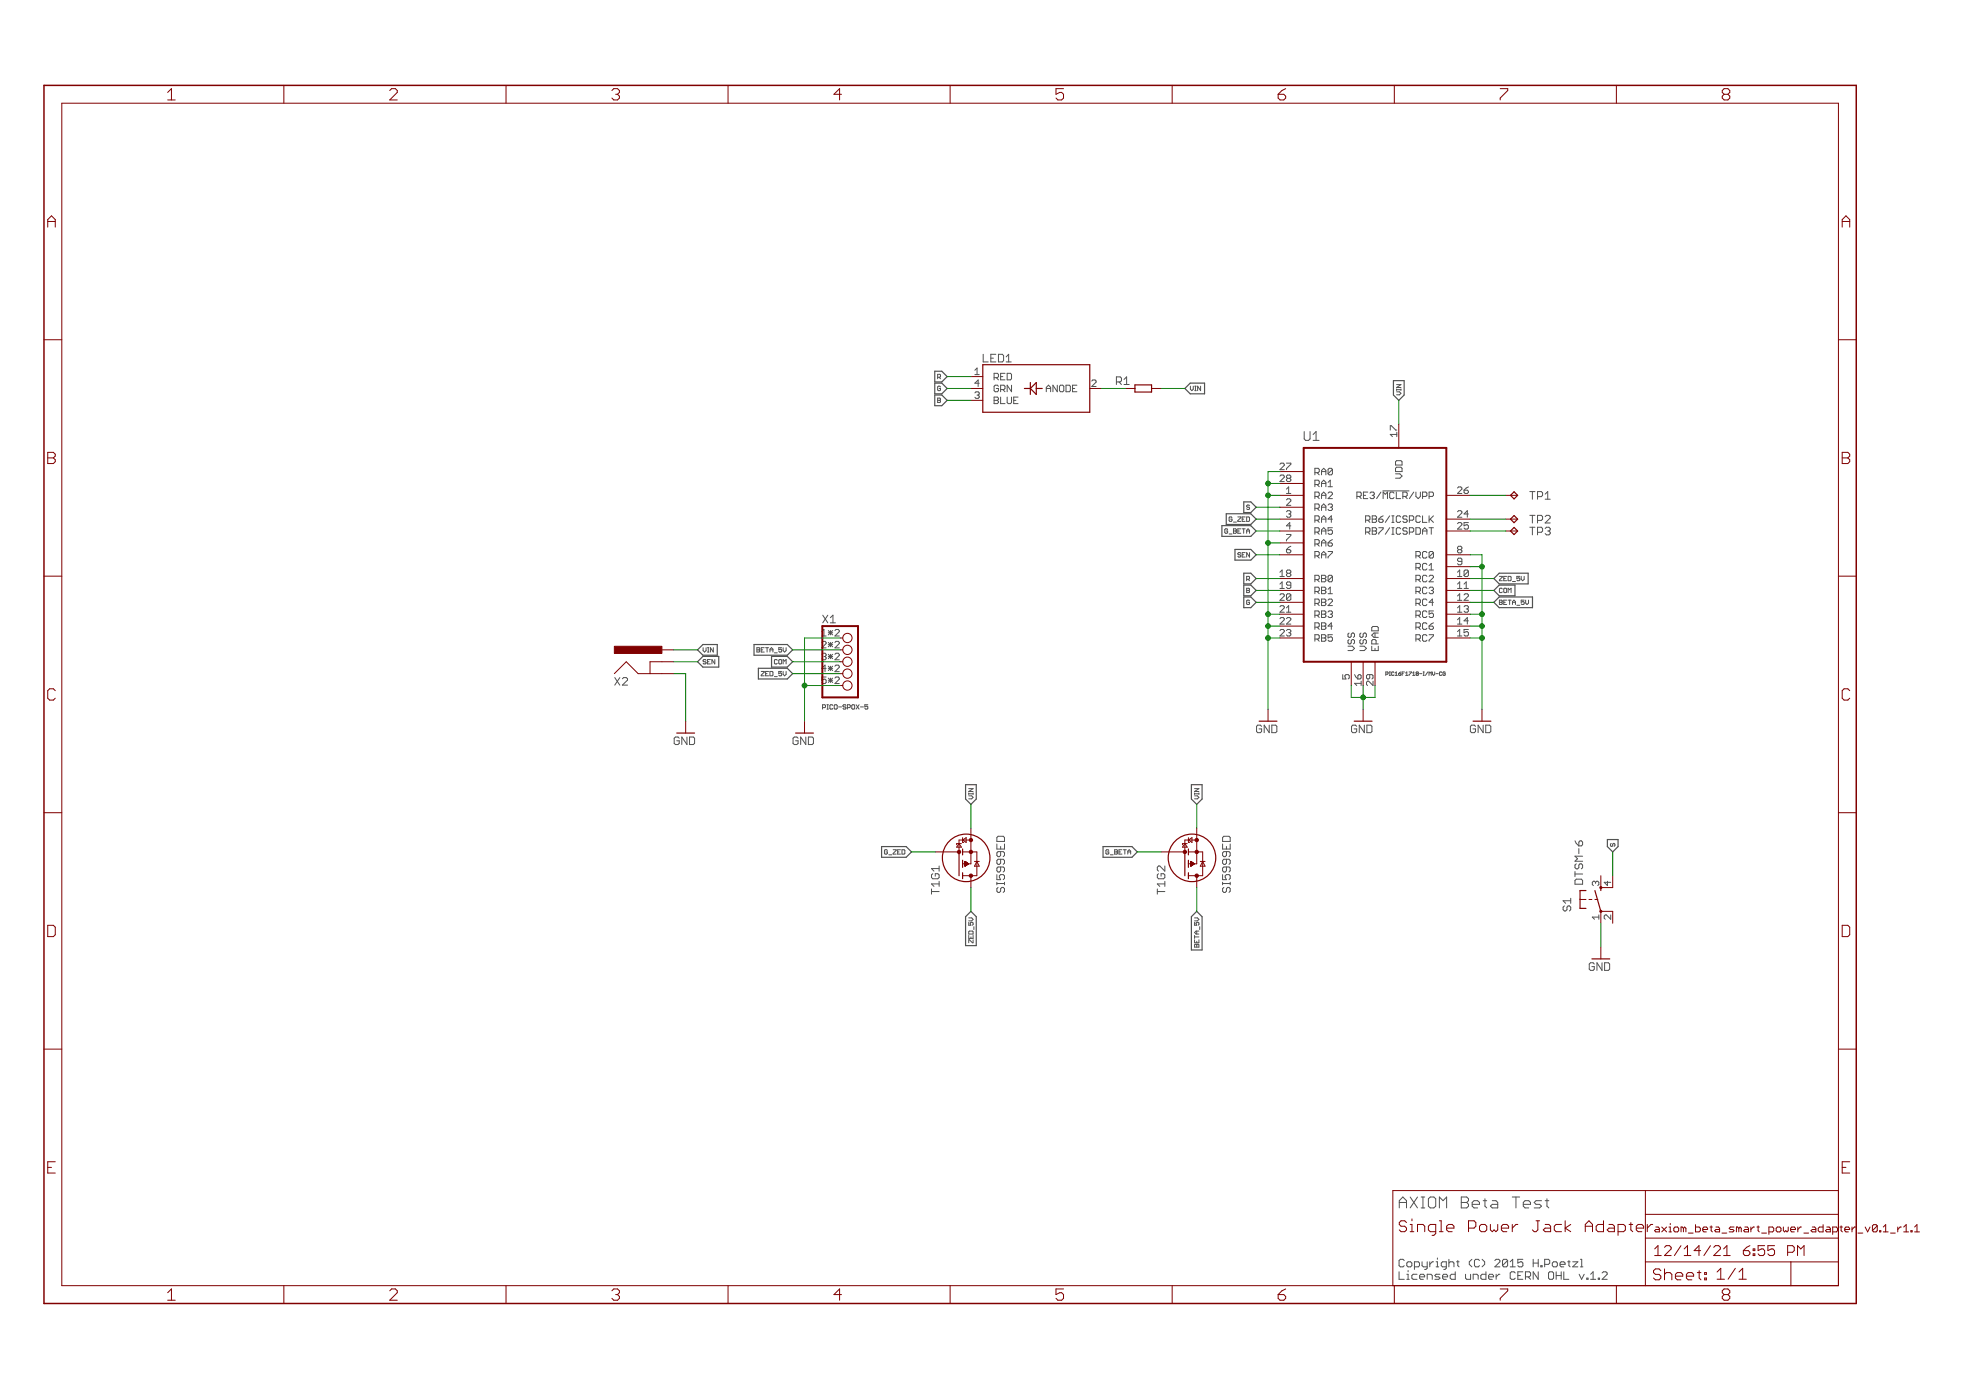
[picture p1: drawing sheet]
<svg xmlns="http://www.w3.org/2000/svg" width="420mm" height="297mm" viewBox="0 0 420 297" stroke-linecap="round" stroke-linejoin="round" font-family="sans-serif">
<g fill="none" stroke="#505050" stroke-width=".21">
<path d="M290 106.1h.7M290.7 105.2h-.7v1.4M295.5 104.9h5.6M325.7 123.2v.6l-.3 .3M326.7 128.2v.7l-.4 .3M184.8 150.6h.7M184.8 151.1l.3-.2 .4 .2v.3l-.5 .1M213.3 178.7h1.1l.3 .3v.8h-1.7v-.8zM261.3 179l.3-.3h1.1l.2 .3v.8h-1.6zM199.1 190.5h1.6M199.1 190v1.1M199.3 186.7l-.2 .3v.5l.2 .3h1.1l.3-.3v-.5l-.3-.3h-.5v.5"/>
<path d="M200.7 188.9h-1.6l.5 .5M200.7 185.1v1.1M200.7 188.3v1.1M200.7 185.6h-1.6l.5 .6M213 180.4v1h1.7v-1M213 186.9v1.1h.8l-.2-.8 .2-.3h.6l.3 .3v.5l-.3 .3M213 188.5v.6M213 188.8h1.7M213.3 189.6l-.3 .3v.5l.3 .3h.3l.2-.3v-.5l.3-.3h.3l.3 .3v.5l-.3 .3M213.8 182v.8l-.2 .3h-.3l-.3-.3v-.5l.3-.3h1.1l.3 .3v.5l-.3 .3M213.8 183.6v.8l-.2 .3h-.3l-.3-.3v-.5l.3-.3h1.1l.3 .3v.5l-.3 .3M213.8 185.3v.8l-.2 .3h-.3l-.3-.3v-.6l.3-.2h1.1l.3 .2v.6l-.3 .3"/>
<path d="M213.8 180.9v.5M214.7 188.5v.6M247.3 190.5h1.6M247.3 190v1.1M247.6 186.7l-.3 .3v.5l.3 .3h1.1l.2-.3v-.5l-.2-.3h-.6v.5M248.9 188.9h-1.6l.6 .5M248.9 185.1v1.1l-1-1.1h-.3l-.3 .2v.6l.3 .3M248.9 188.3v1.1M261.3 188.8h1.6M261.3 186.9v1.1h.8l-.3-.5v-.3l.3-.3h.6l.2 .3v.5l-.2 .3M261.3 180.4v1h1.6v-1M261.3 188.5v.6"/>
<path d="M261.6 189.6l-.3 .3v.5l.3 .3h.2l.3-.3v-.5l.3-.3h.3l.2 .3v.5l-.2 .3M262.1 185.3v.8l-.3 .3h-.2l-.3-.3v-.6l.3-.2h1.1l.2 .2v.6l-.2 .3M262.1 183.6v.8l-.3 .3h-.2l-.3-.3v-.5l.3-.3h1.1l.2 .3v.5l-.2 .3M262.1 182v.8l-.3 .3h-.2l-.3-.3v-.5l.3-.3h1.1l.2 .3v.5l-.2 .3M262.1 180.9v.5M262.9 188.5v.6M207 200.8v.7M207.2 200.8l.6 .7h.2v-.7M255.3 201.9v.5h.9v-.5M255.8 201.9v.5M342.7 271.8h.5l.3 .2v.3l-1.1 1.1h1.1"/>
</g>
<g fill="none" stroke="#505050" stroke-width=".25">
<path d="M199.8 79.3h1.5l1.1 1.2-1.1 1.1h-1.5zM199.8 81.9h1.5l1.1 1.1-1.1 1.2h-1.5zM199.8 84.4h1.5l1.1 1.2-1.1 1.1h-1.5zM253.2 83l1.2-1.1h3v2.3h-3zM297.8 81.3h2.3v3.1l-1.2 1.2-1.1-1.2zM261.1 112.3h6.2l1.2 1.2-1.2 1.1h-6.2zM262.1 109.8h5.2l1.2 1.1-1.2 1.2h-5.2zM263.9 117.4h3.4l1.2 1.2-1.2 1.1h-3.4zM265.8 107.3h1.5l1.2 1.1-1.2 1.1h-1.5zM150.2 137.7h3.1v2.3h-3.1l-1.1-1.1zM161.1 137.7h7.2l1.1 1.2-1.1 1.1h-7.2zM265.8 127.6h1.5l1.2 1.1-1.2 1.2h-1.5z"/>
<path d="M265.8 122.5h1.5l1.2 1.1-1.2 1.2h-1.5zM265.8 125h1.5l1.2 1.2-1.2 1.1h-1.5zM319.3 128.7l1.1-1.1h7.1v2.3h-7.1zM319.3 123.6l1.1-1.1h6.2v2.3h-6.2zM319.3 126.2l1.1-1.2h3.4v2.3h-3.4zM150.2 140.3h3.4v2.3h-3.4l-1.1-1.2zM162.1 142.8h6.2l1.1 1.2-1.1 1.1h-6.2zM164.9 140.3h3.4l1.1 1.1-1.1 1.2h-3.4zM206.4 167.7h2.2v3.1l-1.1 1.1-1.1-1.1zM254.6 167.7h2.3v3.1l-1.1 1.1-1.2-1.1zM343.5 179.4h2.3v1.5l-1.1 1.2-1.2-1.2zM188.4 180.9h5.3l1.1 1.2-1.1 1.1h-5.3z"/>
<path d="M207.5 194.8l1.1 1.1v6.2h-2.2v-6.2zM235.7 180.9h6.2l1.2 1.2-1.2 1.1h-6.2zM254.6 195.9l1.2-1.1 1.1 1.1v7.1h-2.3z"/>
</g>
<g fill="none" stroke="#800000" stroke-width=".21">
<path d="M60.7 18.2v3.9M108.1 18.2v3.9M155.6 18.2v3.9M203.1 18.2v3.9M250.5 18.2v3.9M298 18.2v3.9M345.4 18.2v3.9M13.2 22.1h379.7v252.6h-379.7zM9.4 72.6h3.8M392.9 72.6h3.8M207.5 80.5h2.5M207.5 83h2.5"/>
<path d="M207.5 85.6h2.5M232.9 83h2.5M240.5 83h2M246.1 83h2M298.9 90.6v5.1M273.5 105.9h5.1M273.5 100.8h5.1M273.5 103.3h5.1M273.5 108.4h5.1M273.5 110.9h5.1M273.5 113.5h5.1M273.5 118.6h5.1"/>
<path d="M273.5 116h5.1M309.1 105.9h5.1M309.1 110.9h5.1M309.1 113.5h5.1M309.1 118.6h5.1M321.8 105.9h2.5M321.8 110.9h2.5M321.8 113.5h2.5M9.4 123.1h3.8M141.5 138.9h2.5M179.6 136.3h.5M179.6 138.9h.5"/>
<path d="M273.5 136.3h5.1M273.5 123.6h5.1M273.5 126.2h5.1M273.5 128.7h5.1M273.5 131.3h5.1M273.5 133.8h5.1M309.1 136.3h5.1M309.1 121.1h5.1M309.1 123.6h5.1M309.1 126.2h5.1M309.1 128.7h5.1M309.1 131.3h5.1"/>
<path d="M309.1 133.8h5.1M392.9 123.1h3.8M131.3 144l2.5-2.6 2.6 2.6h7.6M144 141.4h-5.1v2.6M146.5 154.1v2.6M171.9 154.1v2.6M179.6 141.4h.5M179.6 144h.5M179.6 146.5h.5M271 151.6v2.5M288.8 141.4v5.1M291.3 141.4v5.1"/>
<path d="M291.3 151.6v2.5M293.9 141.4v5.1M316.7 151.6v2.5M9.4 173.7h3.8M205.7 179v1h.3M205.7 179.5l.8-.5v1zM207.5 177v7.6h-1.8M207.5 179.5h-2.5v2.6h-5.1M254 179v1h.2M254 179.5l.7-.5v1zM255.8 177v7.6h-1.8M255.8 179.5h-2.6v2.6h-5.1"/>
<path d="M392.9 173.7h3.8M205 180.3l.5 .7h-1.1zM205.5 180.3h-1.1v.2M205.7 182.1h3.1v5h-3.1M206.2 184.1h.1M206.2 184.1l.8 .5-.8 .5zM206.2 184.5l.7 .1M206.2 184.5h.7M206.2 184.4h.6M206.2 184.4h.5M206.2 184.3h.4M206.2 184.2h.3"/>
<path d="M206.2 184.1l.2 .1M206.3 185.1h-.1M206.4 185h-.2M206.5 184.9h-.3M206.6 184.8l-.4 .1M206.7 184.8h-.5M206.8 184.7l-.6 .1M206.9 184.7h-.7M206.9 184.6l-.7 .1M207.5 187.1v2.6M208.3 184.1h1M208.8 184.1l.5 1h-1z"/>
<path d="M253.2 180.3l.5 .7h-1zM253.7 180.3h-1v.2M254 182.1h3v5h-3M254.5 184.1h.1M254.5 184.5l.7 .1M254.5 184.5h.6M254.5 184.4h.5M254.5 184.3h.4M254.5 184.3h.3M254.5 184.2h.2M254.5 184.1l.2 .1M254.5 184.1l.7 .5-.7 .5z"/>
<path d="M254.6 185.1h-.1M254.6 185h-.1M254.7 185h-.2M254.8 184.9h-.3M254.9 184.8l-.4 .1M255 184.8h-.5M255 184.7l-.5 .1M255.1 184.7h-.6M255.2 184.6l-.7 .1M255.8 187.1v2.6M256.5 184.1h1M257 184.1l.5 1h-1z"/>
<path d="M337.7 192.2h1.2M339.6 192.2h.6M340.8 192.2h.7M342.1 187.1v2.6M342.1 194.8v2.5M344.7 187.1v2.6M344.7 194.8v2.5M342.1 202.4v2.5M9.4 224.2h3.8M392.9 224.2h3.8M351.6 254.4v5.1h41.3M392.9 254.4h-95.2v20.3"/>
<path d="M60.7 274.7v3.9M108.1 274.7v3.9M155.6 274.7v3.9M203.1 274.7v3.9M250.5 274.7v3.9M298 274.7v3.9M345.4 274.7v3.9M351.6 269.7h41.3M368.4 268.3h1.4M382.7 269.7v5M384.9 266.9l.7-.7v2.1M392.9 264.6h-41.3v10.1"/>
<circle cx="181.1" cy="136.3" r=".99"/>
<circle cx="181.1" cy="138.9" r=".99"/>
<circle cx="181.1" cy="144" r=".99"/>
<circle cx="181.1" cy="141.4" r=".99"/>
<circle cx="181.1" cy="146.5" r=".99"/>
</g>
<path d="M9.4 18.2h387.3v260.4h-387.3z" fill="none" stroke="#800000" stroke-width=".32"/>
<path d="M278.6 95.7h30.5v45.7h-30.5zM175.7 133.8h7.7v15.2h-7.7z" fill="none" stroke="#800000" stroke-width=".42"/>
<path d="M131.3 138.1h10.2v1.5h-10.2z" fill="#800000" stroke="#800000" stroke-width=".21"/>
<g fill="none" stroke="#800000" stroke-width=".25">
<path d="M210 77.9h22.9v10.2h-22.9zM218.9 83h1.3M220.2 81.7v2.6M221.5 81.7v2.6l-1.3-1.3zM221.5 83h1.2M242.5 82.3h3.6v1.5h-3.6zM322.8 105.9l.8-.8 .7 .8-.7 .7zM322.8 110.9l.8-.7 .7 .7-.7 .8zM322.8 113.5l.8-.8 .7 .8-.7 .7zM205 182.1v5M205.7 181.4v1.3M205.7 183.8v1.6"/>
<path d="M205.7 186.5v1.3M253.2 182.1v5M254 181.4v1.3M254 183.8v1.6M254 186.5v1.3M338.9 190.3h-1.2v3.8h1.2M340.8 190.3l1.3 4.5M342.1 189.7v.6"/>
<circle cx="206.5" cy="183.3" r="5.1"/>
<circle cx="254.7" cy="183.3" r="5.1"/>
</g>
<g fill="#800000" stroke="#800000" stroke-width=".21">
<circle cx="207.5" cy="182.1" r=".36"/>
<circle cx="207.5" cy="187.1" r=".36"/>
<circle cx="207.5" cy="179.5" r=".36"/>
<circle cx="205" cy="182.1" r=".36"/>
<circle cx="255.8" cy="182.1" r=".36"/>
<circle cx="255.8" cy="187.1" r=".36"/>
<circle cx="255.8" cy="179.5" r=".36"/>
<circle cx="253.2" cy="182.1" r=".36"/>
</g>
<g fill="none" stroke="#008000" stroke-width=".21">
<path d="M202.4 83h5.1M202.4 80.5h5.1M202.4 85.6h5.1M235.4 83h5.1M248.1 83h5.1M298.9 85.6v5M268.5 118.6h5M268.5 110.9h5M268.5 113.5h5M268.5 108.4h5M271 103.3h2.5M271 105.9h2.5"/>
<path d="M271 116h2.5M273.5 100.8h-2.5v50.8M314.2 105.9h7.6M314.2 118.6h2.5v33M314.2 110.9h7.6M314.2 113.5h7.6M144 138.9h5.1M169.4 138.9h10.2M179.6 136.3h-7.7v17.8M268.5 128.7h5M268.5 123.6h5M268.5 126.2h5"/>
<path d="M271 136.3h2.5M271 131.3h2.5M271 133.8h2.5M314.2 136.3h2.5M314.2 131.3h2.5M314.2 133.8h2.5M314.2 121.1h2.5M314.2 128.7h5.1M314.2 123.6h5.1M314.2 126.2h5.1M144 144h2.5v10.1M144 141.4h5.1"/>
<path d="M169.4 144h10.2M169.4 141.4h10.2M171.9 146.5h7.7M288.8 146.5v2.5h5.1v-2.5M291.3 146.5v5.1M207.5 171.9v5.1M255.8 171.9v5.1M194.8 182.1h5.1M207.5 189.7v5.1M243.1 182.1h5M255.8 189.7v5.1M342.1 197.3v5.1"/>
<path d="M344.7 182.1v5"/>
</g>
<g fill="#008000" stroke="#008000" stroke-width=".21">
<circle cx="171.9" cy="146.5" r=".51"/>
<circle cx="291.3" cy="149" r=".51"/>
<circle cx="271" cy="103.3" r=".51"/>
<circle cx="271" cy="105.9" r=".51"/>
<circle cx="271" cy="116" r=".51"/>
<circle cx="271" cy="131.3" r=".51"/>
<circle cx="271" cy="133.8" r=".51"/>
<circle cx="271" cy="136.3" r=".51"/>
<circle cx="316.7" cy="121.1" r=".51"/>
<circle cx="316.7" cy="131.3" r=".51"/>
<circle cx="316.7" cy="133.8" r=".51"/>
<circle cx="316.7" cy="136.3" r=".51"/>
</g>
<g font-size="3.7" fill="#800000">
<text x="35.5" y="21.4">1</text>
<text x="82.9" y="21.4">2</text>
<text x="130.4" y="21.4">3</text>
<text x="177.9" y="21.4">4</text>
<text x="225.3" y="21.4">5</text>
<text x="272.8" y="21.4">6</text>
<text x="320.2" y="21.4">7</text>
<text x="367.7" y="21.4">8</text>
<text x="9.8" y="48.6">A</text>
<text x="393.3" y="48.6">A</text>
<text x="9.8" y="99.2">B</text>
<text x="393.3" y="99.2">B</text>
<text x="9.8" y="149.7">C</text>
<text x="393.3" y="149.7">C</text>
<text x="9.8" y="200.2">D</text>
<text x="393.3" y="200.2">D</text>
<text x="9.8" y="250.8">E</text>
<text x="393.3" y="250.8">E</text>
<text x="35.5" y="277.9">1</text>
<text x="82.9" y="277.9">2</text>
<text x="130.4" y="277.9">3</text>
<text x="177.9" y="277.9">4</text>
<text x="225.3" y="277.9">5</text>
<text x="272.8" y="277.9">6</text>
<text x="320.2" y="277.9">7</text>
<text x="367.7" y="277.9">8</text>
</g>
<text font-size="3.6" fill="#505050" x="298.6" y="258.2">AXIOM Beta Test</text>
<g font-size="3.6" fill="#800000">
<text x="298.6" y="263.3">Single Power Jack Adap</text>
<text x="346.1" y="263.3">ter</text>
<text x="352.9" y="273.6">Sheet: 1/1</text>
</g>
<g font-size="3.2" fill="#800000">
<text x="353.2" y="268.4">12/14/21</text>
<text x="370.7" y="268.4">6:55 PM</text>
</g>
<text font-size="2.9" fill="#505050" x="278.3" y="94.2">U1</text>
<g font-size="2.5" fill="#505050">
<text x="209.7" y="77.4">LED1</text>
<text x="238.4" y="82.2">R1</text>
<text x="326.5" y="106.8">TP1</text>
<text x="326.5" y="111.8">TP2</text>
<text x="326.5" y="114.4">TP3</text>
<text x="175.4" y="133.2">X1</text>
<text x="130.9" y="146.5">X2</text>
<text x="337.9" y="189" transform="rotate(-90 337.9 189)">DTSM-6</text>
<text x="335.4" y="194.7" transform="rotate(-90 335.4 194.7)">S1</text>
<text x="298.6" y="270.8">Copyright (C) 2015 H.Poetzl</text>
<text x="298.6" y="273.5">Licensed under CERN OHL v.1.2</text>
</g>
<g font-size="2.5" fill="#800000">
<text x="143.6" y="159.2">GND</text>
<text x="169" y="159.2">GND</text>
<text x="268.1" y="156.7">GND</text>
<text x="288.4" y="156.7">GND</text>
<text x="313.8" y="156.7">GND</text>
<text x="339.2" y="207.4">GND</text>
</g>
<g font-size="2.3" fill="#800000">
<text x="353.2" y="263.3">axiom_beta_smart_power_adapter_</text>
<text x="397.1" y="263.3">v0.1_r1.1</text>
</g>
<g font-size="2.1" fill="#505050">
<text x="208" y="80.1">1</text>
<text x="208" y="82.7">4</text>
<text x="212" y="81.2">RED</text>
<text x="212" y="83.8">GRN</text>
<text x="223.7" y="83.8">ANODE</text>
<text x="232.9" y="82.7">2</text>
<text x="208" y="85.2">3</text>
<text x="212" y="86.3">BLUE</text>
<text x="298.2" y="93.4" transform="rotate(-90 298.2 93.4)">17</text>
<text x="273.3" y="100.4">27</text>
<text x="280.6" y="101.5">RA0</text>
<text x="299.3" y="101.9" transform="rotate(-90 299.3 101.9)">VDD</text>
<text x="273.3" y="103">28</text>
<text x="274.6" y="105.5">1</text>
<text x="280.6" y="104.1">RA1</text>
<text x="280.6" y="106.6">RA2</text>
<text x="290.9" y="106.6">RE3/MCLR/VPP</text>
<text x="311.1" y="105.5">26</text>
<text x="274.6" y="108">2</text>
<text x="274.6" y="110.6">3</text>
<text x="274.6" y="113.1">4</text>
<text x="280.6" y="109.2">RA3</text>
<text x="280.6" y="111.7">RA4</text>
<text x="292.2" y="111.7">RB6/ICSPCLK</text>
<text x="311.1" y="110.6">24</text>
<text x="311.1" y="113.1">25</text>
<text x="274.6" y="118.2">6</text>
<text x="274.6" y="115.7">7</text>
<text x="280.6" y="114.2">RA5</text>
<text x="280.6" y="119.3">RA7</text>
<text x="280.6" y="116.8">RA6</text>
<text x="292.2" y="114.2">RB7/ICSPDAT</text>
<text x="302.5" y="119.3">RC0</text>
<text x="311.1" y="118.2">8</text>
<text x="273.3" y="123.3">18</text>
<text x="273.3" y="125.8">19</text>
<text x="280.6" y="124.4">RB0</text>
<text x="302.5" y="121.9">RC1</text>
<text x="302.5" y="124.4">RC2</text>
<text x="311.1" y="120.7">9</text>
<text x="311.1" y="123.3">10</text>
<text x="311.1" y="125.8">11</text>
<text x="273.3" y="128.4">20</text>
<text x="273.3" y="130.9">21</text>
<text x="280.6" y="126.9">RB1</text>
<text x="280.6" y="129.5">RB2</text>
<text x="302.5" y="126.9">RC3</text>
<text x="302.5" y="129.5">RC4</text>
<text x="311.1" y="128.4">12</text>
<text x="311.1" y="130.9">13</text>
<text x="175.5" y="136">1*2</text>
<text x="273.3" y="133.4">22</text>
<text x="273.3" y="136">23</text>
<text x="280.6" y="132">RB3</text>
<text x="280.6" y="134.6">RB4</text>
<text x="280.6" y="137.1">RB5</text>
<text x="302.5" y="132">RC5</text>
<text x="302.5" y="134.6">RC6</text>
<text x="302.5" y="137.1">RC7</text>
<text x="311.1" y="133.4">14</text>
<text x="311.1" y="136">15</text>
<text x="175.5" y="138.5">2*2</text>
<text x="175.5" y="141.1">3*2</text>
<text x="175.5" y="143.6">4*2</text>
<text x="289.2" y="139.1" transform="rotate(-90 289.2 139.1)">VSS</text>
<text x="291.7" y="139.1" transform="rotate(-90 291.7 139.1)">VSS</text>
<text x="294.3" y="139.1" transform="rotate(-90 294.3 139.1)">EPAD</text>
<text x="175.5" y="146.1">5*2</text>
<text x="288.1" y="145" transform="rotate(-90 288.1 145)">5</text>
<text x="290.6" y="146.3" transform="rotate(-90 290.6 146.3)">16</text>
<text x="293.1" y="146.3" transform="rotate(-90 293.1 146.3)">29</text>
<text x="341.4" y="189.3" transform="rotate(-90 341.4 189.3)">3</text>
<text x="341.4" y="196.4" transform="rotate(-90 341.4 196.4)">1</text>
</g>
<g font-size="2.1" fill="#800000">
<text x="343.9" y="189.3" transform="rotate(-90 343.9 189.3)">4</text>
<text x="343.9" y="196.4" transform="rotate(-90 343.9 196.4)">2</text>
</g>
<g font-size="1.4" fill="#505050">
<text x="200.1" y="81">R</text>
<text x="200.1" y="83.5">G</text>
<text x="254" y="83.5">VIN</text>
<text x="200.1" y="86.1">B</text>
<text x="299.1" y="84.4" transform="rotate(-90 299.1 84.4)">VIN</text>
<text x="261.9" y="114">G_BETA</text>
<text x="262.7" y="111.5">G_ZED</text>
<text x="266.1" y="108.9">S</text>
<text x="264.4" y="119.1">SEN</text>
<text x="266.1" y="124.1">R</text>
<text x="320" y="124.1">ZED_5V</text>
<text x="266.1" y="129.2">G</text>
<text x="266.1" y="126.7">B</text>
<text x="320" y="129.2">BETA_5V</text>
<text x="320" y="126.7">COM</text>
<text x="149.9" y="141.9">SEN</text>
<text x="149.9" y="139.4">VIN</text>
<text x="162" y="139.4">BETA_5V</text>
<text x="165.4" y="141.9">COM</text>
<text x="162.8" y="144.5">ZED_5V</text>
<text x="175.4" y="151.6">PICO-SPOX-5</text>
<text x="207.6" y="170.7" transform="rotate(-90 207.6 170.7)">VIN</text>
<text x="255.9" y="170.7" transform="rotate(-90 255.9 170.7)">VIN</text>
<text x="189.1" y="182.6">G_ZED</text>
<text x="236.5" y="182.6">G_BETA</text>
<text x="344.8" y="180.9" transform="rotate(-90 344.8 180.9)">S</text>
<text x="207.6" y="201" transform="rotate(-90 207.6 201)">ZED_5V</text>
<text x="255.9" y="201.8" transform="rotate(-90 255.9 201.8)">BETA_5V</text>
</g>
<text font-size="1.1" fill="#505050" x="296.2" y="144.4">PIC16F1718-I/MV-CG</text>
</svg>
